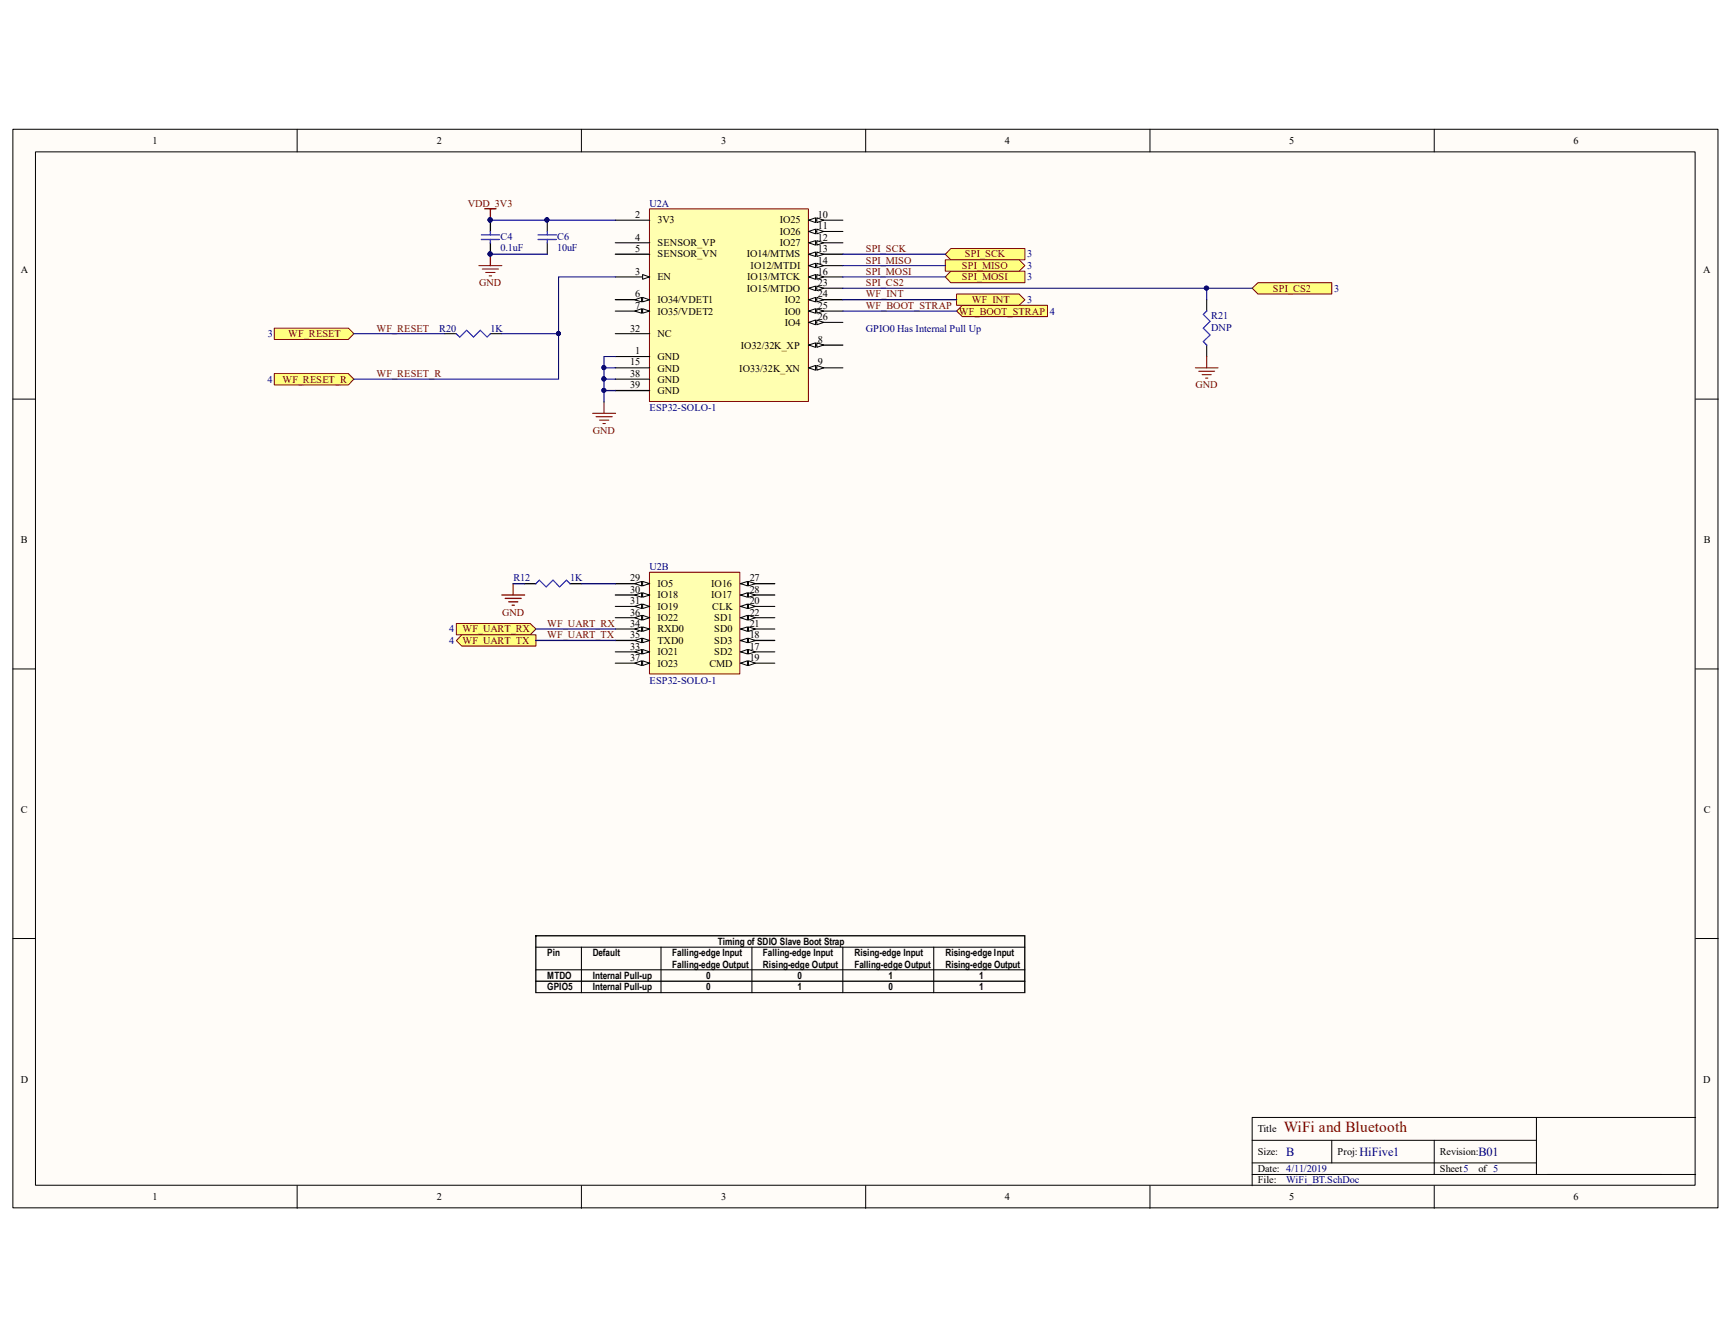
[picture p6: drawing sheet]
<svg xmlns="http://www.w3.org/2000/svg" width="279mm" height="216mm" viewBox="0 0 279 216" stroke-linecap="round" stroke-linejoin="round" font-family="sans-serif">
<path d="M2 20.8h274.8v173.8h-274.8z" fill="#fffcf8"/>
<path d="M2.1 20.8h274.7v173.8h-274.7z" fill="none" stroke="#000" stroke-width=".16"/>
<path d="M5.7 24.5h267.4v166.5h-267.4z" fill="#fffcf8"/>
<g fill="none" stroke="#000" stroke-width=".16">
<path d="M5.7 24.5h267.4v166.5h-267.4zM47.9 20.8v3.7M93.7 20.8v3.7M139.5 20.8v3.7M185.3 20.8v3.7M231.1 20.8v3.7M2.1 64.3h3.6M273.2 64.3h3.7M2.1 107.8h3.6M273.2 107.8h3.7M2.1 151.2h3.6M273.2 151.2h3.7"/>
<path d="M47.9 191.1v3.6M93.7 191.1v3.6M139.5 191.1v3.6M185.3 191.1v3.6M201.8 183.7h45.8M201.8 189.2h71.4M201.8 187.4h45.8M214.6 183.7v3.7M231.1 183.7v5.5M231.1 191.1v3.6M247.6 180v9.2M273.2 180h-71.4v11.1"/>
</g>
<g fill="#800000">
<path d="M78 33.6l1.9-.1 .1 .2h-.1h-1.8z"/>
<path d="M78.9 33.6l.2 .1v1.8l-.1 .1-.1-.1z"/>
</g>
<circle cx="79" cy="35.4" r=".33" fill="#000080"/>
<circle cx="79" cy="35.4" r=".33" fill="none" stroke="#000080" stroke-width=".16"/>
<g fill="#800000">
<path d="M95.4 66.5h3.8l.1 .1-.1 .1h-3.7z"/>
<path d="M96 67.1h2.6h.1l-.1 .1h-2.5z"/>
<path d="M96.5 67.6h1.6l.1 .1-1.6 .1z"/>
<path d="M97.1 68.2h.5l-.4 .1z"/>
<path d="M97.3 64.7l.1 .1v1.8l-.1 .1-.1-.1z"/>
<path d="M77.1 42.7h3.8v.1v.1h-3.7z"/>
<path d="M77.7 43.3h2.6h.1l-.1 .1h-2.6z"/>
<path d="M78.2 43.8h1.6v.1l-1.5 .1z"/>
<path d="M78.8 44.4l.5 .1h-.5z"/>
<path d="M78.9 40.9l.2 .1v1.8l-.1 .1-.1-.1z"/>
</g>
<circle cx="79" cy="40.9" r=".32" fill="#000080"/>
<circle cx="79" cy="40.9" r=".32" fill="none" stroke="#000080" stroke-width=".16"/>
<path d="M153.2 40h11.9v1.9h-11.9l-.9-.9z" fill-rule="evenodd" fill="#ffff80"/>
<path d="M153.2 40h11.9v1.9h-11.9l-.9-.9z" fill="none" stroke="#800000" stroke-width=".16"/>
<path d="M201.8 46.4l.9-.8h11.9v1.8h-11.9z" fill-rule="evenodd" fill="#ffff80"/>
<path d="M201.8 46.4l.9-.8h11.9v1.8h-11.9z" fill="none" stroke="#800000" stroke-width=".16"/>
<path d="M153.2 43.7h11.9v1.9h-11.9l-.9-1z" fill-rule="evenodd" fill="#ffff80"/>
<path d="M153.2 43.7h11.9v1.9h-11.9l-.9-1z" fill="none" stroke="#800000" stroke-width=".16"/>
<path d="M152.3 41.9h11.9l.9 .9-.9 .9h-11.9z" fill-rule="evenodd" fill="#ffff80"/>
<path d="M152.3 41.9h11.9l.9 .9-.9 .9h-11.9z" fill="none" stroke="#800000" stroke-width=".16"/>
<path d="M73.5 100.5h11.9l1 .8-1 1h-11.9z" fill-rule="evenodd" fill="#ffff80"/>
<path d="M73.5 100.5h11.9l1 .8-1 1h-11.9z" fill="none" stroke="#800000" stroke-width=".16"/>
<path d="M74.4 102.3h12v1.8h-12l-.9-.9z" fill-rule="evenodd" fill="#ffff80"/>
<path d="M74.4 102.3h12v1.8h-12l-.9-.9z" fill="none" stroke="#800000" stroke-width=".16"/>
<path d="M154.1 50.1l1-.9h13.7v1.8h-13.7z" fill-rule="evenodd" fill="#ffff80"/>
<path d="M154.1 50.1l1-.9h13.7v1.8h-13.7z" fill="none" stroke="#800000" stroke-width=".16"/>
<path d="M84.4 94l2-.1v.1v.1h-1.9zM91.8 94l1.9-.1 .1 .1-.1 .1h-1.9z" fill="#000"/>
<path d="M86.9 93.3l1.1 1.1 1.1-1.1 1.1 1.1 1.1-1.1 .6 .7-.1 .1-.5-.5-1.1 1.1-1.1-1.1-1.1 1.1-1.1-1.1-.6 .5v-.1z" fill="#00f"/>
<g fill="#800000">
<path d="M80.8 95.8h3.7l.1 .1-.1 .1h-3.6z"/>
<path d="M81.3 96.3h2.6l.2 .1-.2 .1h-2.5z"/>
<path d="M81.9 96.9h1.5l.1 .1-1.5 .1z"/>
<path d="M82.4 97.4l.6 .1-.2 .1h-.3z"/>
<path d="M82.6 94h.2v1.9l-.1 .1-.1-.1z"/>
</g>
<path d="M194.4 48.2l.1 .1v1.8l-.1 .1v-.1zM194.4 55.5l.1 .1v1.8l-.1 .1v-.1z" fill="#000"/>
<path d="M194.4 50h.1v.2l-.5 .5 1.1 1.1-1.1 1.1 1.1 1.1-1.1 1 .5 .5-.1 .2-.6-.7 1.1-1-1.1-1.1 1.1-1.1-1.1-1.1z" fill="#00f"/>
<g fill="#800000">
<path d="M192.6 59.2h3.7v.1v.1h-3.7z"/>
<path d="M193.1 59.8l2.6-.1 .1 .1-.1 .1h-2.5z"/>
<path d="M193.6 60.3h1.6v.1l-1.5 .1z"/>
<path d="M194.2 60.9h.5l-.4 .1z"/>
<path d="M194.4 57.4h.1v1.9l-.1 .1v-.1z"/>
</g>
<path d="M86.3 150.7l.1 .1v9.1h78.6v-9h-78.6l-.2-.1 .2-.1h78.8v9.3h-79zM86.3 152.6l78.8-.1 .1 .1-.1 .1h-78.7zM86.3 156.2h78.8l.1 .1h-.1h-78.7zM86.3 158h78.8l.1 .1-.1 .1h-78.7zM93.6 152.6h.2v7.3l-.1 .1-.1-.1zM106.4 152.6h.2v7.3l-.1 .1-.1-.1zM121.1 152.6h.1v7.3v.1l-.1-.1zM135.7 152.6h.2v7.3l-.1 .1-.1-.1zM150.4 152.6h.1v7.3v.1l-.1-.1z" fill="#000"/>
<path d="M104.6 33.6h25.7v31.1h-25.7z" fill="#ffffb0"/>
<path d="M104.6 33.7h25.7v31h-25.7z" fill="none" stroke="#800000" stroke-width=".16"/>
<path d="M99.1 39.1l5.5-.1 .2 .1-.2 .1h-5.4zM99.1 40.9h5.5l.2 .1-.2 .1h-5.4zM99.1 44.6l5.5-.1 .2 .1-.2 .1h-5.4z" fill="#000"/>
<path d="M103.5 44.2l1.1 .4-1.1 .4z" fill="#fffcf8"/>
<path d="M103.5 44.2l1.1 .4-1.1 .4z" fill="none" stroke="#000" stroke-width=".16"/>
<path d="M99.1 48.2h5.5l.2 .1-.2 .1h-5.4z" fill="#000"/>
<path d="M103.5 47.9l1.1 .4-1.1 .3z" fill="#fffcf8"/>
<path d="M103.5 47.9l1.1 .4-1.1 .3z" fill="none" stroke="#000" stroke-width=".16"/>
<path d="M102.3 48.3l1.1-.4v.7z" fill="#fffcf8"/>
<path d="M102.3 48.3l1.1-.4v.7z" fill="none" stroke="#000" stroke-width=".16"/>
<path d="M99.1 50.1l5.5-.1 .2 .1-.2 .1h-5.4z" fill="#000"/>
<path d="M103.5 49.7l1.1 .4-1.1 .4z" fill="#fffcf8"/>
<path d="M103.5 49.7l1.1 .4-1.1 .4z" fill="none" stroke="#000" stroke-width=".16"/>
<path d="M102.3 50.1l1.1-.4v.8z" fill="#fffcf8"/>
<path d="M102.3 50.1l1.1-.4v.8z" fill="none" stroke="#000" stroke-width=".16"/>
<path d="M130.2 55.5h5.6l.1 .1-.1 .1h-5.5z" fill="#000"/>
<path d="M130.3 55.6l1.1-.4v.8z" fill="#fffcf8"/>
<path d="M130.3 55.6l1.1-.4v.8z" fill="none" stroke="#000" stroke-width=".16"/>
<path d="M131.6 55.2l1.1 .4-1.1 .4z" fill="#fffcf8"/>
<path d="M131.6 55.2l1.1 .4-1.1 .4z" fill="none" stroke="#000" stroke-width=".16"/>
<path d="M130.2 59.2h5.6l.1 .1-.1 .1h-5.5z" fill="#000"/>
<path d="M130.3 59.3l1.1-.4v.7z" fill="#fffcf8"/>
<path d="M130.3 59.3l1.1-.4v.7z" fill="none" stroke="#000" stroke-width=".16"/>
<path d="M131.6 58.9l1.1 .4-1.1 .3z" fill="#fffcf8"/>
<path d="M131.6 58.9l1.1 .4-1.1 .3z" fill="none" stroke="#000" stroke-width=".16"/>
<path d="M130.2 35.4h5.6l.1 .1-.1 .1h-5.5z" fill="#000"/>
<path d="M130.3 35.5l1.1-.4v.8z" fill="#fffcf8"/>
<path d="M130.3 35.5l1.1-.4v.8z" fill="none" stroke="#000" stroke-width=".16"/>
<path d="M131.6 35.1l1.1 .4-1.1 .4z" fill="#fffcf8"/>
<path d="M131.6 35.1l1.1 .4-1.1 .4z" fill="none" stroke="#000" stroke-width=".16"/>
<path d="M130.2 37.2h5.6l.1 .1-.1 .1h-5.5z" fill="#000"/>
<path d="M130.3 37.3l1.1-.4v.8z" fill="#fffcf8"/>
<path d="M130.3 37.3l1.1-.4v.8z" fill="none" stroke="#000" stroke-width=".16"/>
<path d="M131.6 36.9l1.1 .4-1.1 .4z" fill="#fffcf8"/>
<path d="M131.6 36.9l1.1 .4-1.1 .4z" fill="none" stroke="#000" stroke-width=".16"/>
<path d="M130.2 39.1l5.6-.1 .1 .1-.1 .1h-5.5z" fill="#000"/>
<path d="M130.3 39.1l1.1-.3v.7z" fill="#fffcf8"/>
<path d="M130.3 39.1l1.1-.3v.7z" fill="none" stroke="#000" stroke-width=".16"/>
<path d="M131.6 38.8l1.1 .3-1.1 .4z" fill="#fffcf8"/>
<path d="M131.6 38.8l1.1 .3-1.1 .4z" fill="none" stroke="#000" stroke-width=".16"/>
<path d="M130.2 40.9h5.6l.1 .1-.1 .1h-5.5z" fill="#000"/>
<path d="M130.3 41l1.1-.4v.7z" fill="#fffcf8"/>
<path d="M130.3 41l1.1-.4v.7z" fill="none" stroke="#000" stroke-width=".16"/>
<path d="M131.6 40.6l1.1 .4-1.1 .3z" fill="#fffcf8"/>
<path d="M131.6 40.6l1.1 .4-1.1 .3z" fill="none" stroke="#000" stroke-width=".16"/>
<path d="M130.2 42.7h5.6l.1 .1-.1 .1h-5.5z" fill="#000"/>
<path d="M130.3 42.8l1.1-.4v.7z" fill="#fffcf8"/>
<path d="M130.3 42.8l1.1-.4v.7z" fill="none" stroke="#000" stroke-width=".16"/>
<path d="M131.6 42.4l1.1 .4-1.1 .3z" fill="#fffcf8"/>
<path d="M131.6 42.4l1.1 .4-1.1 .3z" fill="none" stroke="#000" stroke-width=".16"/>
<path d="M99.1 35.4h5.5l.2 .1-.2 .1h-5.4zM130.2 44.6l5.6-.1 .1 .1-.1 .1h-5.5z" fill="#000"/>
<path d="M130.3 44.6l1.1-.4v.8z" fill="#fffcf8"/>
<path d="M130.3 44.6l1.1-.4v.8z" fill="none" stroke="#000" stroke-width=".16"/>
<path d="M131.6 44.2l1.1 .4-1.1 .4z" fill="#fffcf8"/>
<path d="M131.6 44.2l1.1 .4-1.1 .4z" fill="none" stroke="#000" stroke-width=".16"/>
<path d="M130.2 46.4h5.6h.1l-.1 .1h-5.5z" fill="#000"/>
<path d="M130.3 46.4l1.1-.3v.7z" fill="#fffcf8"/>
<path d="M130.3 46.4l1.1-.3v.7z" fill="none" stroke="#000" stroke-width=".16"/>
<path d="M131.6 46.1l1.1 .3-1.1 .4z" fill="#fffcf8"/>
<path d="M131.6 46.1l1.1 .3-1.1 .4z" fill="none" stroke="#000" stroke-width=".16"/>
<path d="M130.2 48.2h5.6l.1 .1-.1 .1h-5.5z" fill="#000"/>
<path d="M130.3 48.3l1.1-.4v.7z" fill="#fffcf8"/>
<path d="M130.3 48.3l1.1-.4v.7z" fill="none" stroke="#000" stroke-width=".16"/>
<path d="M131.6 47.9l1.1 .4-1.1 .3z" fill="#fffcf8"/>
<path d="M131.6 47.9l1.1 .4-1.1 .3z" fill="none" stroke="#000" stroke-width=".16"/>
<path d="M130.2 50.1l5.6-.1 .1 .1-.1 .1h-5.5z" fill="#000"/>
<path d="M130.3 50.1l1.1-.4v.8z" fill="#fffcf8"/>
<path d="M130.3 50.1l1.1-.4v.8z" fill="none" stroke="#000" stroke-width=".16"/>
<path d="M131.6 49.7l1.1 .4-1.1 .4z" fill="#fffcf8"/>
<path d="M131.6 49.7l1.1 .4-1.1 .4z" fill="none" stroke="#000" stroke-width=".16"/>
<path d="M130.2 51.9h5.6h.1l-.1 .1h-5.5z" fill="#000"/>
<path d="M130.3 51.9l1.1-.3v.7z" fill="#fffcf8"/>
<path d="M130.3 51.9l1.1-.3v.7z" fill="none" stroke="#000" stroke-width=".16"/>
<path d="M131.6 51.6l1.1 .3-1.1 .4z" fill="#fffcf8"/>
<path d="M131.6 51.6l1.1 .3-1.1 .4z" fill="none" stroke="#000" stroke-width=".16"/>
<path d="M99.1 57.4h5.5h.2l-.2 .1h-5.4zM99.1 59.2h5.5l.2 .1-.2 .1h-5.4zM99.1 53.7h5.5l.2 .1h-.2h-5.4zM99.1 62.8h5.5l.2 .1-.2 .1h-5.4zM99.1 61h5.5l.2 .1-.2 .1h-5.4z" fill="#000"/>
<path d="M104.6 92.2h14.7v16.4h-14.7z" fill="#ffffb0"/>
<path d="M104.6 92.2h14.6v16.4h-14.6z" fill="none" stroke="#800000" stroke-width=".16"/>
<path d="M99.1 97.6h5.5l.2 .1-.2 .1h-5.4z" fill="#000"/>
<path d="M103.5 97.3l1.1 .4-1.1 .3z" fill="#fffcf8"/>
<path d="M103.5 97.3l1.1 .4-1.1 .3z" fill="none" stroke="#000" stroke-width=".16"/>
<path d="M102.3 97.7l1.1-.4v.7z" fill="#fffcf8"/>
<path d="M102.3 97.7l1.1-.4v.7z" fill="none" stroke="#000" stroke-width=".16"/>
<path d="M99.1 99.5l5.5-.1 .2 .1-.2 .1h-5.4z" fill="#000"/>
<path d="M103.5 99.1l1.1 .4-1.1 .4z" fill="#fffcf8"/>
<path d="M103.5 99.1l1.1 .4-1.1 .4z" fill="none" stroke="#000" stroke-width=".16"/>
<path d="M102.3 99.5l1.1-.4v.8z" fill="#fffcf8"/>
<path d="M102.3 99.5l1.1-.4v.8z" fill="none" stroke="#000" stroke-width=".16"/>
<path d="M99.1 101.3h5.5h.2l-.2 .1h-5.4z" fill="#000"/>
<path d="M103.5 101l1.1 .3-1.1 .4z" fill="#fffcf8"/>
<path d="M103.5 101l1.1 .3-1.1 .4z" fill="none" stroke="#000" stroke-width=".16"/>
<path d="M102.3 101.3l1.1-.3v.7z" fill="#fffcf8"/>
<path d="M102.3 101.3l1.1-.3v.7z" fill="none" stroke="#000" stroke-width=".16"/>
<path d="M99.1 103.1h5.5l.2 .1-.2 .1h-5.4z" fill="#000"/>
<path d="M103.5 102.8l1.1 .4-1.1 .3z" fill="#fffcf8"/>
<path d="M103.5 102.8l1.1 .4-1.1 .3z" fill="none" stroke="#000" stroke-width=".16"/>
<path d="M102.3 103.2l1.1-.4v.7z" fill="#fffcf8"/>
<path d="M102.3 103.2l1.1-.4v.7z" fill="none" stroke="#000" stroke-width=".16"/>
<path d="M99.1 105l5.5-.1 .2 .1-.2 .1h-5.4z" fill="#000"/>
<path d="M103.5 104.6l1.1 .4-1.1 .4z" fill="#fffcf8"/>
<path d="M103.5 104.6l1.1 .4-1.1 .4z" fill="none" stroke="#000" stroke-width=".16"/>
<path d="M102.3 105l1.1-.4v.8z" fill="#fffcf8"/>
<path d="M102.3 105l1.1-.4v.8z" fill="none" stroke="#000" stroke-width=".16"/>
<path d="M119.2 94l5.6-.1 .1 .1-.1 .1h-5.5z" fill="#000"/>
<path d="M119.3 94l1.1-.3v.7z" fill="#fffcf8"/>
<path d="M119.3 94l1.1-.3v.7z" fill="none" stroke="#000" stroke-width=".16"/>
<path d="M120.6 93.7l1.1 .3-1.1 .4z" fill="#fffcf8"/>
<path d="M120.6 93.7l1.1 .3-1.1 .4z" fill="none" stroke="#000" stroke-width=".16"/>
<path d="M119.2 95.8h5.6l.1 .1-.1 .1h-5.5z" fill="#000"/>
<path d="M119.3 95.9l1.1-.4v.7z" fill="#fffcf8"/>
<path d="M119.3 95.9l1.1-.4v.7z" fill="none" stroke="#000" stroke-width=".16"/>
<path d="M120.6 95.5l1.1 .4-1.1 .3z" fill="#fffcf8"/>
<path d="M120.6 95.5l1.1 .4-1.1 .3z" fill="none" stroke="#000" stroke-width=".16"/>
<path d="M119.2 105l5.6-.1 .1 .1-.1 .1h-5.5z" fill="#000"/>
<path d="M119.3 105l1.1-.4v.8z" fill="#fffcf8"/>
<path d="M119.3 105l1.1-.4v.8z" fill="none" stroke="#000" stroke-width=".16"/>
<path d="M120.6 104.6l1.1 .4-1.1 .4z" fill="#fffcf8"/>
<path d="M120.6 104.6l1.1 .4-1.1 .4z" fill="none" stroke="#000" stroke-width=".16"/>
<path d="M119.2 103.1h5.6l.1 .1-.1 .1h-5.5z" fill="#000"/>
<path d="M119.3 103.2l1.1-.4v.7z" fill="#fffcf8"/>
<path d="M119.3 103.2l1.1-.4v.7z" fill="none" stroke="#000" stroke-width=".16"/>
<path d="M120.6 102.8l1.1 .4-1.1 .3z" fill="#fffcf8"/>
<path d="M120.6 102.8l1.1 .4-1.1 .3z" fill="none" stroke="#000" stroke-width=".16"/>
<path d="M119.2 106.8h5.6h.1l-.1 .1h-5.5z" fill="#000"/>
<path d="M119.3 106.8l1.1-.3v.7z" fill="#fffcf8"/>
<path d="M119.3 106.8l1.1-.3v.7z" fill="none" stroke="#000" stroke-width=".16"/>
<path d="M120.6 106.5l1.1 .3-1.1 .4z" fill="#fffcf8"/>
<path d="M120.6 106.5l1.1 .3-1.1 .4z" fill="none" stroke="#000" stroke-width=".16"/>
<path d="M119.2 97.6h5.6l.1 .1-.1 .1h-5.5z" fill="#000"/>
<path d="M119.3 97.7l1.1-.4v.7z" fill="#fffcf8"/>
<path d="M119.3 97.7l1.1-.4v.7z" fill="none" stroke="#000" stroke-width=".16"/>
<path d="M120.6 97.3l1.1 .4-1.1 .3z" fill="#fffcf8"/>
<path d="M120.6 97.3l1.1 .4-1.1 .3z" fill="none" stroke="#000" stroke-width=".16"/>
<path d="M119.2 101.3h5.6h.1l-.1 .1h-5.5z" fill="#000"/>
<path d="M119.3 101.3l1.1-.3v.7z" fill="#fffcf8"/>
<path d="M119.3 101.3l1.1-.3v.7z" fill="none" stroke="#000" stroke-width=".16"/>
<path d="M120.6 101l1.1 .3-1.1 .4z" fill="#fffcf8"/>
<path d="M120.6 101l1.1 .3-1.1 .4z" fill="none" stroke="#000" stroke-width=".16"/>
<path d="M119.2 99.5l5.6-.1 .1 .1-.1 .1h-5.5z" fill="#000"/>
<path d="M119.3 99.5l1.1-.4v.8z" fill="#fffcf8"/>
<path d="M119.3 99.5l1.1-.4v.8z" fill="none" stroke="#000" stroke-width=".16"/>
<path d="M120.6 99.1l1.1 .4-1.1 .4z" fill="#fffcf8"/>
<path d="M120.6 99.1l1.1 .4-1.1 .4z" fill="none" stroke="#000" stroke-width=".16"/>
<path d="M99.1 94l5.5-.1 .2 .1-.2 .1h-5.4z" fill="#000"/>
<path d="M103.5 93.7l1.1 .3-1.1 .4z" fill="#fffcf8"/>
<path d="M103.5 93.7l1.1 .3-1.1 .4z" fill="none" stroke="#000" stroke-width=".16"/>
<path d="M102.3 94l1.1-.3v.7z" fill="#fffcf8"/>
<path d="M102.3 94l1.1-.3v.7z" fill="none" stroke="#000" stroke-width=".16"/>
<path d="M99.1 95.8h5.5l.2 .1-.2 .1h-5.4z" fill="#000"/>
<path d="M103.5 95.5l1.1 .4-1.1 .3z" fill="#fffcf8"/>
<path d="M103.5 95.5l1.1 .4-1.1 .3z" fill="none" stroke="#000" stroke-width=".16"/>
<path d="M102.3 95.9l1.1-.4v.7z" fill="#fffcf8"/>
<path d="M102.3 95.9l1.1-.4v.7z" fill="none" stroke="#000" stroke-width=".16"/>
<path d="M99.1 106.8h5.5h.2l-.2 .1h-5.4z" fill="#000"/>
<path d="M103.5 106.5l1.1 .3-1.1 .4z" fill="#fffcf8"/>
<path d="M103.5 106.5l1.1 .3-1.1 .4z" fill="none" stroke="#000" stroke-width=".16"/>
<path d="M102.3 106.8l1.1-.3v.7z" fill="#fffcf8"/>
<path d="M102.3 106.8l1.1-.3v.7z" fill="none" stroke="#000" stroke-width=".16"/>
<path d="M88.1 35.4l.2 .1v1.8l-.1 .1-.1-.1z" fill="#000"/>
<circle cx="88.1" cy="35.4" r=".32" fill="#000080"/>
<circle cx="88.1" cy="35.4" r=".32" fill="none" stroke="#000080" stroke-width=".16"/>
<path d="M88.1 39.1h.2v1.9l-.1 .1-.1-.1z" fill="#000"/>
<g fill="#00f">
<path d="M86.6 38.5h3.1v.1v.1h-3z"/>
<path d="M86.6 37.8h3.1v.1h-3z"/>
<path d="M88.1 37.2l.2 .1-.1 .6z"/>
<path d="M88.1 38.5l.2 .1-.1 .6z"/>
</g>
<circle cx="88.1" cy="35.4" r=".32" fill="#000080"/>
<circle cx="88.1" cy="35.4" r=".32" fill="none" stroke="#000080" stroke-width=".16"/>
<path d="M154.1 47.4h10.1l.9 .9-.9 .9h-10.1z" fill-rule="evenodd" fill="#ffff80"/>
<path d="M154.1 47.4h10.1l.9 .9-.9 .9h-10.1z" fill="none" stroke="#800000" stroke-width=".16"/>
<path d="M44.2 52.9h11.9l.9 .9-.9 .9h-11.9z" fill-rule="evenodd" fill="#ffff80"/>
<path d="M44.2 52.9h11.9l.9 .9-.9 .9h-11.9z" fill="none" stroke="#800000" stroke-width=".16"/>
<path d="M71.6 53.7h1.9l.1 .1h-.1h-1.8zM78.9 53.7h2v.1h-1.9z" fill="#000"/>
<path d="M73.4 53.7l.7 .5 1.1-1.1 1.1 1.1 1.1-1.1 1.1 1.1 .5-.5 .1 .1-.6 .6-1.1-1.1-1.1 1.1-1.1-1.1-1.1 1.1-.7-.6z" fill="#00f"/>
<path d="M44.2 60.2h11.9l.9 .9-.9 .9h-11.9z" fill-rule="evenodd" fill="#ffff80"/>
<path d="M44.2 60.2h11.9l.9 .9-.9 .9h-11.9z" fill="none" stroke="#800000" stroke-width=".16"/>
<path d="M78.9 39.1h.2v1.9l-.1 .1-.1-.1z" fill="#000"/>
<circle cx="79" cy="40.9" r=".32" fill="#000080"/>
<circle cx="79" cy="40.9" r=".32" fill="none" stroke="#000080" stroke-width=".16"/>
<path d="M78.9 35.4l.2 .1v1.8l-.1 .1-.1-.1z" fill="#000"/>
<circle cx="79" cy="35.4" r=".33" fill="#000080"/>
<circle cx="79" cy="35.4" r=".33" fill="none" stroke="#000080" stroke-width=".16"/>
<g fill="#00f">
<path d="M77.5 37.8h3h.1l-.1 .1h-2.9z"/>
<path d="M77.5 38.5h3l.1 .1-.1 .1h-2.9z"/>
<path d="M78.9 38.5l.2 .1-.1 .6-.1-.1z"/>
<path d="M78.9 37.2l.2 .1-.1 .6-.1-.1z"/>
</g>
<circle cx="79" cy="40.9" r=".32" fill="#000080"/>
<circle cx="79" cy="40.9" r=".32" fill="none" stroke="#000080" stroke-width=".16"/>
<circle cx="79" cy="35.4" r=".33" fill="#000080"/>
<circle cx="79" cy="35.4" r=".33" fill="none" stroke="#000080" stroke-width=".16"/>
<g fill="#000080">
<path d="M78.9 35.4h20.3l.1 .1-.1 .1h-20.2z"/>
<circle cx="88.1" cy="35.4" r=".32"/>
</g>
<circle cx="88.1" cy="35.4" r=".32" fill="none" stroke="#000080" stroke-width=".16"/>
<circle cx="79" cy="35.4" r=".33" fill="#000080"/>
<circle cx="79" cy="35.4" r=".33" fill="none" stroke="#000080" stroke-width=".16"/>
<g fill="#000080">
<path d="M135.7 40.9h16.6l.1 .1-.1 .1h-16.5z"/>
<path d="M135.7 44.6l16.6-.1 .1 .1-.1 .1h-16.5z"/>
<path d="M135.7 42.7h16.6l.1 .1-.1 .1h-16.5z"/>
<path d="M86.3 101.3h12.9h.1l-.1 .1h-12.8z"/>
<path d="M86.3 103.1h12.9l.1 .1-.1 .1h-12.8z"/>
<path d="M135.7 50.1l18.4-.1 .1 .1-.1 .1h-18.3z"/>
<path d="M93.6 94l5.6-.1 .1 .1-.1 .1h-5.5z"/>
<path d="M82.6 94l1.9-.1 .1 .1-.1 .1h-1.8z"/>
<path d="M194.4 46.4h.1v1.9l-.1 .1v-.1z"/>
<circle cx="194.4" cy="46.4" r=".33"/>
</g>
<circle cx="194.4" cy="46.4" r=".33" fill="none" stroke="#000080" stroke-width=".16"/>
<g fill="#000080">
<path d="M97.2 62.8h2l.1 .1-.1 .1h-1.8v1.8l-.1 .1-.1-.1z"/>
<circle cx="97.3" cy="62.9" r=".32"/>
</g>
<circle cx="97.3" cy="62.9" r=".32" fill="none" stroke="#000080" stroke-width=".16"/>
<g fill="#000080">
<path d="M97.2 57.4h2h.1l-.1 .1h-1.8v5.4l-.1 .1-.1-.1z"/>
<circle cx="97.3" cy="62.9" r=".32"/>
</g>
<circle cx="97.3" cy="62.9" r=".32" fill="none" stroke="#000080" stroke-width=".16"/>
<circle cx="97.3" cy="61" r=".33" fill="#000080"/>
<circle cx="97.3" cy="61" r=".33" fill="none" stroke="#000080" stroke-width=".16"/>
<circle cx="97.3" cy="59.2" r=".33" fill="#000080"/>
<circle cx="97.3" cy="59.2" r=".33" fill="none" stroke="#000080" stroke-width=".16"/>
<g fill="#000080">
<path d="M97.3 59.2h1.9l.1 .1-.1 .1h-1.9z"/>
<circle cx="97.3" cy="59.2" r=".33"/>
</g>
<circle cx="97.3" cy="59.2" r=".33" fill="none" stroke="#000080" stroke-width=".16"/>
<g fill="#000080">
<path d="M97.3 61h1.9l.1 .1-.1 .1h-1.9z"/>
<circle cx="97.3" cy="61" r=".33"/>
</g>
<circle cx="97.3" cy="61" r=".33" fill="none" stroke="#000080" stroke-width=".16"/>
<g fill="#000080">
<path d="M78.9 40.9h9.3l.1 .1-.1 .1h-9.2z"/>
<circle cx="79" cy="40.9" r=".32"/>
</g>
<circle cx="79" cy="40.9" r=".32" fill="none" stroke="#000080" stroke-width=".16"/>
<g fill="#000080">
<path d="M135.7 46.4h66.1v.1h-66z"/>
<circle cx="194.4" cy="46.4" r=".33"/>
</g>
<circle cx="194.4" cy="46.4" r=".33" fill="none" stroke="#000080" stroke-width=".16"/>
<g fill="#000080">
<path d="M135.7 48.2h18.4l.1 .1-.1 .1h-18.3z"/>
<path d="M57 53.7h14.7l.1 .1h-.1h-14.7z"/>
<path d="M89.9 44.5h9.3l.1 .1-.1 .1h-9.1v9.1h-9.3l.1-.1h9z"/>
<circle cx="90" cy="53.7" r=".32"/>
</g>
<circle cx="90" cy="53.7" r=".32" fill="none" stroke="#000080" stroke-width=".16"/>
<g fill="#000080">
<path d="M57 61h32.9v-7.2l.1-.1 .1 .1v7.4h-33.1z"/>
<circle cx="90" cy="53.7" r=".32"/>
</g>
<circle cx="90" cy="53.7" r=".32" fill="none" stroke="#000080" stroke-width=".16"/>
<text font-size="2.5" fill="#800000" x="206.8" y="182.5">WiFi and Bluetooth</text>
<g font-size="2" fill="#000080">
<text x="207.3" y="186.2">B</text>
<text x="219" y="186.2">HiFive1</text>
<text x="238.2" y="186.2">B01</text>
</g>
<g font-size="1.7">
<text x="24.6" y="23.2">1</text>
<text x="70.4" y="23.2">2</text>
<text x="116.2" y="23.2">3</text>
<text x="161.9" y="23.2">4</text>
<text x="207.7" y="23.2">5</text>
<text x="253.5" y="23.2">6</text>
<text x="102.4" y="35.1">2</text>
<text x="105.9" y="36">3V3</text>
<text x="125.6" y="36">IO25</text>
<text x="131.8" y="35.1">10</text>
<text x="102.4" y="38.8">4</text>
<text x="102.4" y="40.6">5</text>
<text x="105.9" y="39.7">SENSOR_VP</text>
<text x="105.9" y="41.5">SENSOR_VN</text>
<text x="120.3" y="41.5">IO14/MTMS</text>
<text x="125.6" y="37.8">IO26</text>
<text x="125.6" y="39.7">IO27</text>
<text x="131.8" y="37">11</text>
<text x="131.8" y="38.8">12</text>
<text x="131.8" y="40.6">13</text>
<text x="3.3" y="44">A</text>
<text x="102.4" y="44.3">3</text>
<text x="102.4" y="47.9">6</text>
<text x="105.9" y="45.1">EN</text>
<text x="120.3" y="47">IO15/MTDO</text>
<text x="120.4" y="45.1">IO13/MTCK</text>
<text x="120.9" y="43.3">IO12/MTDI</text>
<text x="131.8" y="42.5">14</text>
<text x="131.8" y="44.3">16</text>
<text x="131.8" y="46.1">23</text>
<text x="131.8" y="47.9">24</text>
<text x="274.4" y="44">A</text>
<text x="101.6" y="53.4">32</text>
<text x="102.4" y="49.7">7</text>
<text x="105.9" y="48.9">IO34/VDET1</text>
<text x="105.9" y="50.7">IO35/VDET2</text>
<text x="126.4" y="48.9">IO2</text>
<text x="126.4" y="50.7">IO0</text>
<text x="126.4" y="52.5">IO4</text>
<text x="131.8" y="49.7">25</text>
<text x="131.8" y="51.6">26</text>
<text x="101.6" y="58.9">15</text>
<text x="102.4" y="57.1">1</text>
<text x="105.9" y="58">GND</text>
<text x="105.9" y="59.9">GND</text>
<text x="105.9" y="54.4">NC</text>
<text x="119.1" y="59.9">IO33/32K_XN</text>
<text x="119.4" y="56.2">IO32/32K_XP</text>
<text x="131.8" y="55.2">8</text>
<text x="131.8" y="58.9">9</text>
<text x="101.6" y="62.5">39</text>
<text x="101.6" y="60.7">38</text>
<text x="105.9" y="63.5">GND</text>
<text x="105.9" y="61.7">GND</text>
<text x="3.3" y="87.5">B</text>
<text x="274.5" y="87.5">B</text>
<text x="101.6" y="93.7">29</text>
<text x="101.6" y="95.5">30</text>
<text x="105.9" y="94.6">IO5</text>
<text x="114.6" y="94.6">IO16</text>
<text x="120.8" y="93.7">27</text>
<text x="120.8" y="95.5">28</text>
<text x="101.6" y="97.4">31</text>
<text x="101.6" y="99.2">36</text>
<text x="101.6" y="101">34</text>
<text x="105.9" y="98.2">IO19</text>
<text x="105.9" y="100">IO22</text>
<text x="105.9" y="101.9">RXD0</text>
<text x="105.9" y="96.4">IO18</text>
<text x="114.6" y="96.4">IO17</text>
<text x="114.8" y="98.2">CLK</text>
<text x="115.1" y="101.9">SD0</text>
<text x="115.1" y="100">SD1</text>
<text x="120.8" y="97.4">20</text>
<text x="120.8" y="101">21</text>
<text x="120.8" y="99.2">22</text>
<text x="101.6" y="102.8">35</text>
<text x="101.6" y="104.6">33</text>
<text x="101.6" y="106.5">37</text>
<text x="105.9" y="103.7">TXD0</text>
<text x="105.9" y="105.5">IO21</text>
<text x="105.9" y="107.4">IO23</text>
<text x="114.3" y="107.4">CMD</text>
<text x="115.1" y="105.5">SD2</text>
<text x="115.1" y="103.7">SD3</text>
<text x="120.8" y="104.6">17</text>
<text x="120.8" y="102.8">18</text>
<text x="120.8" y="106.5">19</text>
<text x="3.3" y="131">C</text>
<text x="274.5" y="131">C</text>
<text x="3.3" y="174.5">D</text>
<text x="274.4" y="174.5">D</text>
<text x="202.6" y="182.5">Title</text>
<text x="202.6" y="186.1">Size:</text>
<text x="202.6" y="188.8">Date: 4/11/2019</text>
<text x="202.6" y="190.6">File:</text>
<text x="215.5" y="186.1">Proj:</text>
<text x="232" y="186.1">Revision:</text>
<text x="232" y="188.8">Sheet5</text>
<text x="238.2" y="188.8">of 5</text>
<text x="24.6" y="193.4">1</text>
<text x="70.4" y="193.4">2</text>
<text x="116.2" y="193.4">3</text>
<text x="161.9" y="193.4">4</text>
<text x="207.7" y="193.4">5</text>
<text x="253.5" y="193.4">6</text>
</g>
<g font-size="1.7" fill="#800000">
<text x="75.4" y="33.3">VDD_3V3</text>
<text x="139.5" y="40.6">SPI_SCK</text>
<text x="155.5" y="41.5">SPI_SCK</text>
<text x="77.2" y="46.1">GND</text>
<text x="139.5" y="46.1">SPI_CS2</text>
<text x="139.5" y="44.3">SPI_MOSI</text>
<text x="139.5" y="42.5">SPI_MISO</text>
<text x="139.5" y="47.9">WF_INT</text>
<text x="155" y="45.1">SPI_MOSI</text>
<text x="155" y="43.3">SPI_MISO</text>
<text x="205.1" y="47">SPI_CS2</text>
<text x="60.7" y="53.4">WF_RESET</text>
<text x="139.5" y="49.7">WF_BOOT_STRAP</text>
<text x="154.5" y="50.7">WF_BOOT_STRAP 4</text>
<text x="156.6" y="48.9">WF_INT</text>
<text x="46.4" y="54.4">WF_RESET</text>
<text x="45.5" y="61.7">WF_RESET_R</text>
<text x="60.7" y="60.7">WF_RESET_R</text>
<text x="192.6" y="62.5">GND</text>
<text x="95.5" y="69.8">GND</text>
<text x="74.5" y="101.9">WF_UART_RX</text>
<text x="80.9" y="99.2">GND</text>
<text x="88.2" y="101">WF_UART_RX</text>
<text x="74.5" y="103.7">WF_UART_TX</text>
<text x="88.2" y="102.8">WF_UART_TX</text>
</g>
<g font-size="1.7" fill="#000080">
<text x="104.6" y="33.3">U2A</text>
<text x="80.6" y="38.6">C4</text>
<text x="80.6" y="40.5">0.1uF</text>
<text x="89.8" y="38.6">C6</text>
<text x="89.8" y="40.5">10uF</text>
<text x="165.5" y="41.5">3</text>
<text x="165.5" y="45.1">3</text>
<text x="165.5" y="43.3">3</text>
<text x="215" y="47">3</text>
<text x="70.8" y="53.4">R20</text>
<text x="79" y="53.4">1K</text>
<text x="139.5" y="53.4">GPIO0 Has Internal Pull Up</text>
<text x="165.5" y="48.9">3</text>
<text x="195.2" y="51.4">R21</text>
<text x="195.2" y="53.3">DNP</text>
<text x="43.2" y="54.4">3</text>
<text x="43.1" y="61.7">4</text>
<text x="104.6" y="66.2">ESP32-SOLO-1</text>
<text x="82.7" y="93.7">R12</text>
<text x="91.9" y="93.7">1K</text>
<text x="104.6" y="91.9">U2B</text>
<text x="72.4" y="101.9">4</text>
<text x="72.4" y="103.7">4</text>
<text x="104.6" y="110.2">ESP32-SOLO-1</text>
<text x="207.3" y="190.6">WiFi_BT.SchDoc</text>
</g>
<g font-size="1.6">
<text x="88.2" y="154.1">Pin</text>
<text x="95.5" y="154.1">Default</text>
<text x="108.3" y="154.1">Falling-edge Input</text>
<text x="108.3" y="155.9">Falling-edge Output</text>
<text x="115.7" y="152.3">Timing of SDIO Slave Boot Strap</text>
<text x="122.9" y="154.1">Falling-edge Input</text>
<text x="122.9" y="155.9">Rising-edge Output</text>
<text x="137.7" y="155.9">Falling-edge Output</text>
<text x="137.7" y="154.1">Rising-edge Input</text>
<text x="152.3" y="154.1">Rising-edge Input</text>
<text x="152.3" y="155.9">Rising-edge Output</text>
<text x="88.2" y="157.7">MTDO</text>
<text x="88.2" y="159.6">GPIO5</text>
<text x="95.5" y="157.7">Internal Pull-up</text>
<text x="95.5" y="159.6">Internal Pull-up</text>
<text x="113.8" y="157.7">0</text>
<text x="113.8" y="159.6">0</text>
<text x="128.5" y="157.7">0</text>
<text x="128.5" y="159.6">1</text>
<text x="143.2" y="157.7">1</text>
<text x="143.2" y="159.6">0</text>
<text x="157.8" y="157.7">1</text>
<text x="157.8" y="159.6">1</text>
</g>
</svg>
